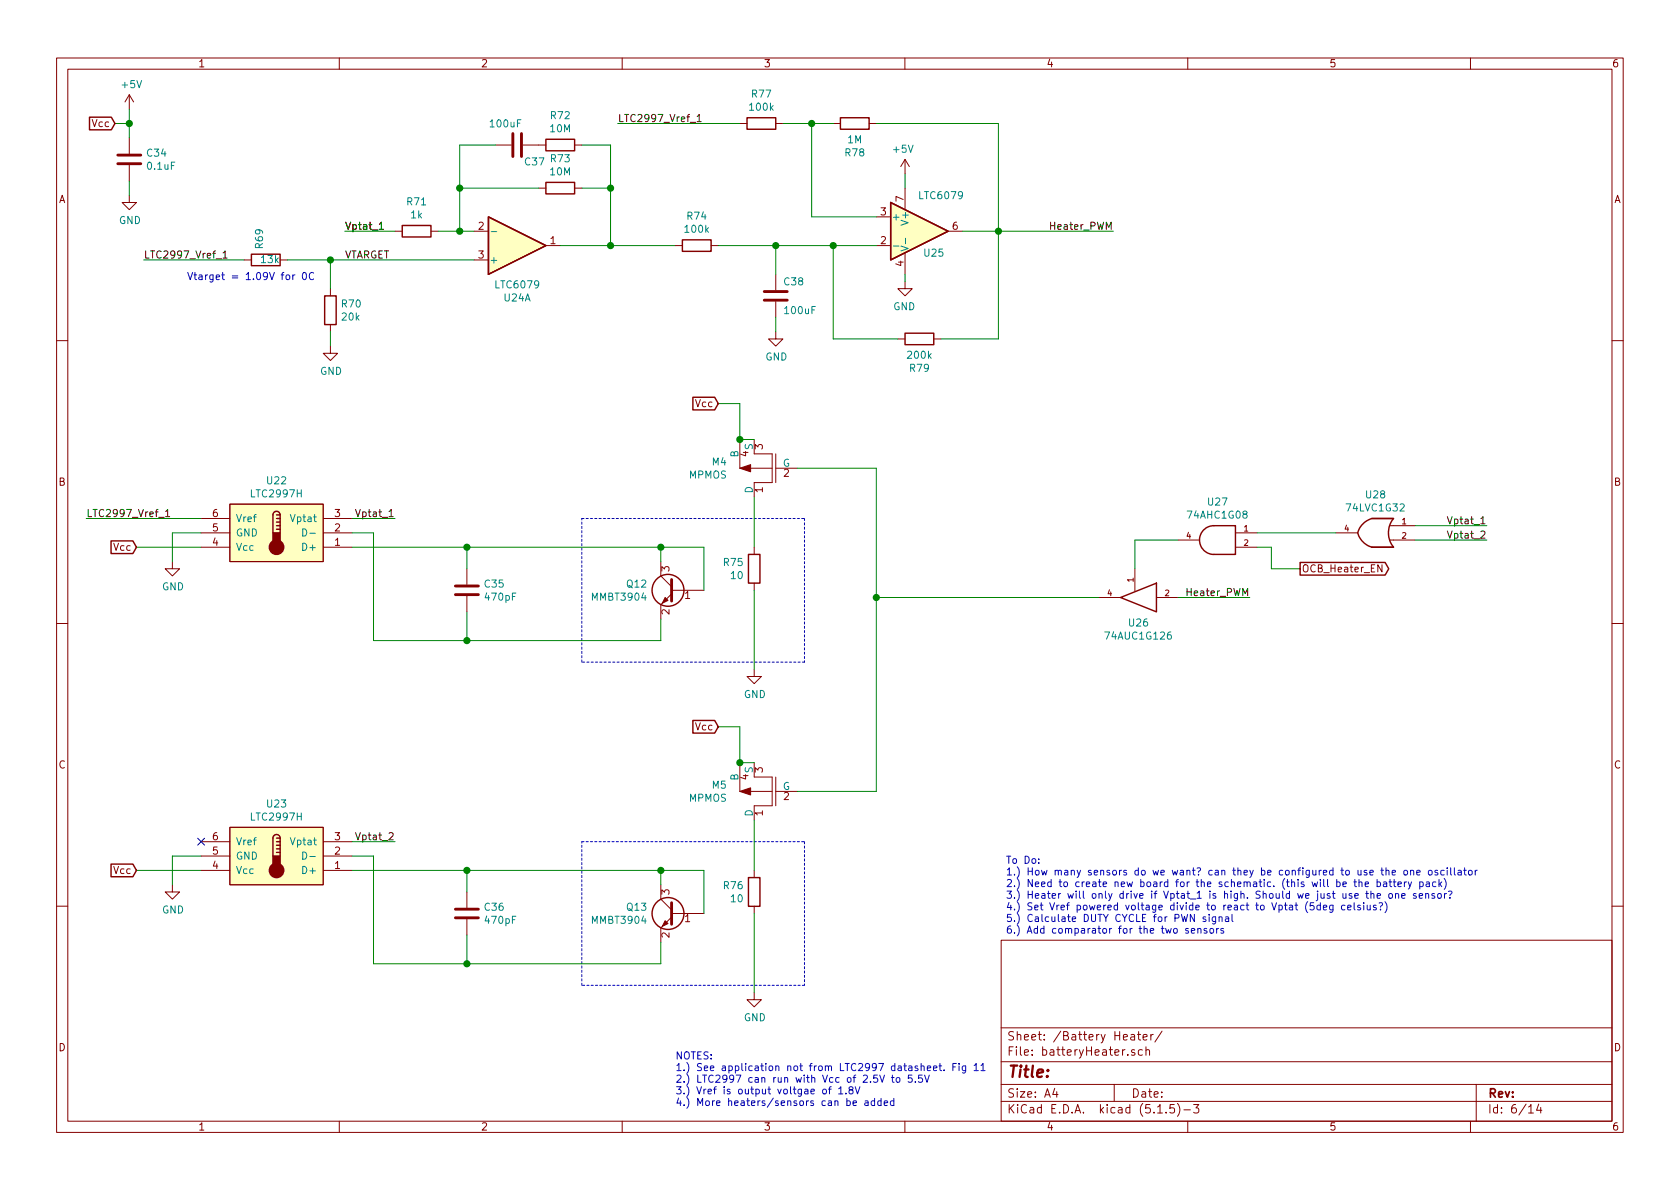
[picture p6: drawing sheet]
<svg xmlns="http://www.w3.org/2000/svg" width="297mm" height="210mm" viewBox="0 0 297 210" stroke-linecap="round" stroke-linejoin="round" font-family="sans-serif">
<g fill="none" stroke="#840000" stroke-width=".18">
<path d="M10 10.3h277v189.9h-277zM12 12.2h273v186.1h-273zM22.9 16.8v2.5M22.9 16.8l-.8 1.2M22.9 16.8l.7 1.2M60 10.3v1.9M110 10.3v1.9M160 10.3v1.9M210 10.3v1.9M260 10.3v1.9M22.9 34.5v1.3h1.2l-1.2 1.3-1.3-1.3h1.3M22.9 24.4v2.8"/>
<path d="M22.9 29.2v2.8M87.6 25.6h2.8M92.5 25.6h4M95.2 33.3h1.3M101.6 25.6h1.3M101.6 33.3h1.3M130.8 21.8h1.3M137.2 21.8h1.2M147.3 21.8h1.3M153.7 21.8h1.2M154.9 38.3h2.6M160 28.2v2.5"/>
<path d="M160 33.3v3.8M160 28.2l.8 1.3M160 28.2l-.7 1.3M43.2 46h1.2M49.5 46h1.3M58.4 51v1.3M58.4 57.4v1.3M69.8 40.9h1.3M76.2 40.9h1.3M83.8 40.9h2.6M83.8 46h2.6M96.5 43.4h2.6"/>
<path d="M119.4 43.4h1.2M125.7 43.4h1.3M137.2 58.7v1.2h1.2l-1.2 1.3-1.3-1.3h1.3M137.2 48.5v2.8M137.2 53.3v2.8M154.9 43.4h2.6M158.7 59.9h1.3M160 49.8v1.2h-1.3l1.3 1.3 1.3-1.3h-1.3M160 44.7v3.8M165.1 59.9h1.3M167.6 40.9h2.6M10 60.2h2"/>
<path d="M58.4 61.2v1.3h1.3l-1.3 1.2-1.3-1.2h1.3M130.8 77.7v5.1h5.7M133.3 77.7v2.6h3.2v5h-3.2v2.6M285 60.2h2M30.5 99.3v1.3h1.2l-1.2 1.2-1.3-1.2h1.3M35.6 94.2h5M35.6 96.8h5M35.6 91.7h5M40.6 89.1h16.5v10.2h-16.5zM57.1 94.2h5.1M57.1 96.8h5.1M57.1 91.7h5.1"/>
<path d="M116.8 99.3v2.5l1.9 2M133.3 96.8v1.2M137.2 80.3v5M137.2 82.8h3.8M208.3 95.5h3.8M218.4 94.2h3.8M218.4 96.8h3.8M236.2 94.2h3.8M244.3 99.9v1.2l-.7-1.2v1.2M245.7 95.5h4.5M245.7 93h4.5M10 110.3h2"/>
<path d="M82.5 100.6v2.8M82.5 105.4v2.8M118.7 105l-1.9 1.9v2.6M118.7 104.4h5.8M133.3 118.4v1.2h1.3l-1.3 1.3-1.2-1.3h1.2M133.3 103.1v1.3M194.3 105.7h3.8M200.7 100.6v3.9M204.5 105.7h3.8M285 110.3h2M130.8 134.9v5h5.7M133.3 134.9v2.5h3.2v5.1h-3.2v2.5"/>
<path d="M137.2 137.4v5.1M137.2 139.9h3.8M30.5 156.5v1.2h1.2l-1.2 1.3-1.3-1.3h1.3M35.6 153.9h5M35.6 151.4h5M35.6 148.8h5M40.6 146.3h16.5v10.2h-16.5zM57.1 153.9h5.1M57.1 151.4h5.1M57.1 148.8h5.1M82.5 157.7v2.8M116.8 156.5v2.5l1.9 1.9"/>
<path d="M133.3 153.9v1.3M10 160.2h2M82.5 162.6v2.7M118.7 162.2l-1.9 1.9v2.5M118.7 161.5h5.8M133.3 175.5v1.3h1.3l-1.3 1.2-1.2-1.2h1.2M133.3 160.3v1.2M177 166.3h108v32h-108zM285 160.2h2M60 198.3v1.9M110 198.3v1.9M160 198.3v1.9"/>
<path d="M177 194.8h108M177 191.8h108M177 187.8h108M177 181.8h108M186.5 192.5l-.4 1h1M186.8 193v1M197 191.8v3M200 183h.6v.9M200.6 185.7l-.3-.1-.2 .2v.2l.5 .2v.3h-.5M200.6 183.3l-.5 .1-.2 .2 .2 .3 .5-.1M201.1 182.9h.6M201.3 182.4v1.3l.4 .2"/>
<path d="M202 185.7l-.5-.1-.2 .3v.6l.2 .1 .5-.1M202.1 183.4l.7-.1v-.3l-.5-.1-.2 .2 .1 .7h.6M202.6 185.7l.2-.1 .4 .1 .1 .9M202.6 185.1v1.5M203.5 182.9v1M203.9 182.9l-.3 .1-.1 .2M204.7 196.8h.8M205.5 182.3l-1.3 2M206.2 196.7v.1M207.6 195.3h-.7l-.1 .7 .2-.1 .5 .1 .2 .2-.1 .5-.2 .1-.6-.1M208.2 195.1a1.71 1.71 0 0 1 0 2.3M209.3 196.3h1.2"/>
<path d="M210 198.3v1.9M211 195.3h1l-.5 .6 .4 .1v.7l-.2 .1-.7-.1M260 198.3v1.9M261 191.8v6.5M270.3 195.8l.4-.5v1.5M270.3 196.8h.8M272.1 195.2l-.4 1.1h.9M272.4 195.8v1"/>
</g>
<g fill="none" stroke="#840000" stroke-width=".25">
<path d="M15.8 20.7h3.9l.6 1.1-.6 1.2h-3.9zM71.1 39.9h5.1v2h-5.1zM86.4 38.3l10.1 5.1-10.1 5.1zM96.5 24.6h5.1v2.1h-5.1zM96.5 32.3h5.1v2h-5.1zM132.1 20.8h5.1v2.1h-5.1zM148.6 20.8h5.1v2.1h-5.1zM157.5 35.8l10.1 5.1-10.1 5.1zM44.4 45h5.1v2h-5.1zM57.4 52.3h2v5.1h-2zM120.6 42.4h5.1v2h-5.1zM160 58.9h5.1v2.1h-5.1z"/>
<path d="M122.5 70.3h3.9l.6 1.1-.6 1.1h-3.9zM19.6 95.7h3.9l.6 1.1-.6 1.1h-3.9zM48.9 91.7h.6M48.9 93.6h.6M48.9 93h.6M48.9 92.3h.6M48.9 91.1h.6M49.5 91.1a.63 .63 0 0 0-.6-.7 .63 .63 0 0 0-.6 .7v3.1M49.5 91.1v3.1M132.3 98h2.1v5.1h-2.1zM212.8 93.7a2.55 2.55 0 0 1 1.8-.7h3.8v5h-3.8a2.54 2.54 0 0 1-2.3-1.5 2.54 2.54 0 0 1 .5-2.8zM229.9 99.5h15l.6 1.1-.6 1.1h-15z"/>
<path d="M246.4 91.7h-3.8a3.7 3.7 0 0 0-2.5 2.5 3.7 3.7 0 0 0 2.5 2.6l3.8-.1a4 4 0 0 1 0-5M198.1 105.7l6.4-2.6v5.1zM122.5 127.4h3.9l.6 1.1-.6 1.1h-3.9zM19.6 152.8h3.9l.6 1.1-.6 1.1h-3.9zM48.9 150.7h.6M48.9 150.1h.6M48.9 149.5h.6M48.9 148.8h.6M48.9 148.2h.6M49.5 148.2a.63 .63 0 0 0-.6-.6 .63 .63 0 0 0-.6 .6v3.2M49.5 148.2v3.2M132.3 155.2h2.1v5.1h-2.1z"/>
<circle cx="118.1" cy="104.4" r="2.82"/>
<circle cx="118.1" cy="161.5" r="2.82"/>
</g>
<path d="M20.8 29h4.1M20.8 27.4h4.1M90.7 23.6v4.1M92.2 23.6v4.1M135.1 53.1h4.1M135.1 51.6h4.1M80.5 105.2h4.1M80.5 103.6h4.1M118.7 102.5v3.8M118.7 159.6v3.8M80.5 162.3h4.1M80.5 160.8h4.1" fill="none" stroke="#840000" stroke-width=".51"/>
<g fill="#ffffc2" stroke="#ffffc2" stroke-width=".18">
<path d="M242.6 96.8h3.8z"/>
<path d="M242.6 91.7h3.8z"/>
<path d="M157.5 35.8l10.1 5.1-10.1 5.1z"/>
<path d="M40.6 146.3h16.5v10.2h-16.5z"/>
<path d="M40.6 89.1h16.5v10.2h-16.5z"/>
<path d="M86.4 38.3l10.1 5.1-10.1 5.1z"/>
</g>
<path d="M86.8 41h1M158 43.5h1M159.3 43.5l1.3 .4-1.3 .5M160.1 42.1v1M53.5 93.5a.64 .64 0 0 1 .7 .7 .64 .64 0 0 1-.7 .6zM54.8 94.3h1M53.5 150.7a.64 .64 0 0 1 .7 .6 .64 .64 0 0 1-.7 .6zM54.8 151.5h1" fill="none" stroke="#008484" stroke-width=".18"/>
<g fill="#840000" stroke="#840000" stroke-width=".25">
<path d="M48.3 151.4h1.2v1.9h-1.2z"/>
<path d="M48.3 94.2h1.2v1.9h-1.2z"/>
<circle cx="48.9" cy="153.9" r="1.27"/>
<circle cx="48.9" cy="96.8" r="1.27"/>
</g>
<g fill="#840000" stroke="#840000" stroke-width=".18">
<path d="M130.8 82.8l1.9-.6v1.2z"/>
<path d="M130.8 139.9l1.9-.6v1.3z"/>
<path d="M117.6 105.7l.5 .5-1 .5z"/>
<path d="M117.6 162.8l.5 .5-1 .5z"/>
</g>
<path d="M102.9 91.7h39.3M142.2 91.7v25.4M102.9 117.1v-25.4M142.2 117.1h-39.3M102.9 148.8h39.3M142.2 148.8v25.4M102.9 174.2v-25.4M142.2 174.2h-39.3" fill="none" stroke="#0000c2" stroke-width=".18" stroke-dasharray=".4 .4"/>
<g fill="none" stroke="#008400" stroke-width=".18">
<path d="M22.9 19.3v5.1M20.3 21.8h2.6M22.9 32v2.5M81.3 33.3h13.9M87.6 25.6h-6.3v15.3M102.9 33.3h5M102.9 25.6h5v17.8M109.2 21.8h21.6M138.4 21.8h8.9M143.5 21.8v16.5h11.4M154.9 21.8h21.6v38.1h-10.1M160 30.7v2.6"/>
<path d="M25.4 46h17.8M50.8 46h33M58.4 46v5M58.4 58.7v2.5M61 40.9h8.8M77.5 40.9h6.3M99.1 43.4h20.3M127 43.4h27.9M137.2 43.4v5.1M137.2 56.1v2.6M147.3 43.4v16.5h11.4M160 48.5v1.3"/>
<path d="M170.2 40.9h26.6M127 71.4h3.8v6.3h2.5M15.2 91.7h20.4M24.1 96.8h11.5M35.6 94.2h-5.1v5.1M62.2 94.2h3.8v19.1h50.8v-3.8M62.2 91.7h7.6M62.2 96.8h62.3v7.6M82.5 96.8v3.8M116.8 96.8v2.5M133.3 87.9v8.9M141 82.8h13.9v57.1h-13.9"/>
<path d="M208.3 95.5h-7.6v5.1M222.2 96.8h2.6v3.8h5.1M222.2 94.2h14M250.2 95.5h12.7M250.2 93h12.7M82.5 108.2v5.1M133.3 104.4v14M154.9 105.7h39.4M208.3 105.7h12.7M127 128.5h3.8v6.4h2.5M24.1 153.9h11.5M35.6 151.4h-5.1v5.1"/>
<path d="M62.2 151.4h3.8v19h50.8v-3.8M62.2 153.9h62.3v7.6M62.2 148.8h7.6M82.5 153.9v3.8M116.8 153.9v2.6M133.3 145v8.9M82.5 165.3v5.1M133.3 161.5v14"/>
</g>
<g fill="none" stroke="#000" stroke-width=".18">
<path d="M67.1 39.6l.3-.3v1.3M122 21.6h1M123.3 20.6l.3-.4v1.3M123.3 21.5h.7M38.2 45.8h1M39.4 44.7l.4-.3v1.2M39.4 45.6h.8M67.1 40.6h.7M28.1 91.5h.9M29.3 90.4l.3-.3v1.3M29.3 91.4h.7M62.9 90.1l.4 1.3 .4-1.3"/>
<path d="M255.9 93.9l.4 1.3 .4-1.3M255.9 91.4l.4 1.2 .4-1.2M62.9 147.2l.4 1.3 .4-1.3"/>
</g>
<g fill="none" stroke="#0000c2" stroke-width=".18">
<path d="M50.7 48.7l.3-.1 .2 .2-.1 .6h-.3l-.2-.1zM51.8 48.6v.8M52.1 48.6l-.3 .2M53.6 48.3l.2-.1a.69 .69 0 0 1 .4 .6 .69 .69 0 0 1-.4 .6l-.3-.2v-.2zM55.4 48.3a.5 .5 0 0 0-.6 0 .5 .5 0 0 0-.1 .6 .45 .45 0 0 0 .2 .5 .45 .45 0 0 0 .5-.1M183.7 152.5v.2M183.7 151.9v.1M232.3 159.6h-.6l-.1 .6 .5-.1 .3 .3v.3l-.3 .2-.5-.1M233.5 159.6v1.3M239.4 156h.5M239.4 159.6v1.1l.2 .2M239.5 155.5v1.1l.4 .2"/>
<path d="M239.5 158.4l.7-.1-.1-.2-.4-.1-.2 .2 .1 .6h.5M240.3 156.1l.2-.1h.3v.8M240.3 155.5v1.3M241.1 159.6v.2M241.4 156.4l.6-.1-.1-.3h-.3l-.2 .1v.6h.5M241.5 158h.5M241.7 157.6v1.1l.3 .1M242.4 158.1l.2-.1 .3 .1v.7M242.4 157.6v1.2M243.5 156h.3l.3 .2-.1 .5h-.5M243.5 158.4l.6-.1-.1-.2-.3-.1-.2 .2v.6h.5M243.5 155.5v1.3"/>
<path d="M243.8 159.7l.5-.1 .1 .2-.3 .6M244.1 153.9h.5M244.3 153.5v1.1l.3 .1M244.6 156h.5l.1 .8M244.9 159.5a1.47 1.47 0 0 1 0 1.9M245.1 154l.1-.1h.3l.1 .8M245.1 153.5v1.2M245.2 156.3h-.4l-.2 .2v.2h.6M245.6 158.1l.2-.1 .4 .1v.5l-.1 .2h-.3l-.2-.1zM245.6 156h.5M245.8 155.5v1.1l.3 .2M246.2 154.3l.5-.1v-.3h-.4l-.1 .2v.6h.5"/>
<path d="M246.3 156h.5M246.5 155.5v1.1l.3 .2M246.7 158.1l.2-.1 .3 .1 .1 .7M246.7 158v.8M247.2 156.4l.6-.1-.1-.3h-.4l-.1 .1v.6h.5M247.8 158.4l.6-.1v-.2l-.4-.1-.2 .2 .1 .6h.5M248.3 153.9h.3l.3 .2-.2 .6h-.3l-.1-.1zM248.3 156v.8M248.7 156l-.4 .2M249 156l.3 .8M249.4 154l.2-.1h.3l.1 .8M249.4 153.9v.8"/>
<path d="M249.6 156l-.4 1.1-.2 .1M250.4 158.1l-.3-.1-.2 .2 .1 .2 .4 .1v.3h-.5M250.5 154.3l.6-.1-.1-.3h-.3l-.2 .2v.6h.5M250.9 158.4l.6-.1v-.2l-.4-.1-.2 .2 .1 .6h.5M251 156h.4l.2 .2-.1 .5h-.5M251 156v1.2M252.1 158.1l.1-.1 .4 .1v.7M252.1 158v.8M252.2 156h.5v.8M252.6 154l.2-.1 .4 .1v.5l-.1 .2h-.3l-.2-.1zM252.7 156.3h-.4l-.2 .2 .2 .3 .4-.1M253.6 158.1l-.3-.1-.1 .2v.2l.4 .1v.3h-.4"/>
<path d="M253.9 156h-.4l-.2 .2 .1 .5h.5M254.2 153.9h-.3l-.2 .2 .1 .1 .4 .2v.3h-.5M254.3 158.1l.3-.1 .2 .1-.1 .7h-.3l-.2-.2zM254.4 155.5v1.3M254.6 156.3l.3 .5M254.9 156l-.5 .4M255.3 153.9h-.3l-.3 .2 .1 .6h.5M255.3 155.3a1.47 1.47 0 0 1 0 2M255.4 158v.8M255.8 158l-.4 .2M255.9 153.5v.1M255.9 153.9v.8"/>
<path d="M256.1 157.7l.4-.1 .2 .2-.3 .6M256.4 158.7v.1M256.5 153.5v1.1l.2 .1M257.1 153.5v1.1l.2 .1M257.8 153.9h.5l.1 .8M258.4 154.2h-.5l-.1 .2v.3h.6M258.8 153.9h.5M259 153.5v1.1l.3 .1M259.7 153.9h.3l.3 .2-.1 .6h-.3l-.2-.1zM260.8 153.9v.8M261.2 153.9l-.4 .2M210.1 164.2h-.3l-.2 .2 .1 .1 .4 .2v.3h-.5"/>
<path d="M210.6 164.6l.7-.1-.1-.3h-.4l-.2 .2 .1 .6h.5M211.8 164.3l.2-.1h.3v.8M211.8 164.2v.8M213.2 162.2l-.3-.1-.2 .2 .1 .2 .4 .1v.3h-.5M213.4 164.2h-.3l-.2 .2v.1l.5 .2v.3h-.5M213.8 162.1v.9M214 164.2h.3l.3 .2-.1 .6h-.4l-.1-.1zM214.9 162.1v1.2l-.2 .1-.3-.1M214.9 162.2l-.3-.1-.3 .3 .2 .5h.4M215.1 164.2v.8M215.5 164.2l-.4 .2M215.5 162.2l.2-.1 .3 .1 .1 .8"/>
<path d="M215.5 162.1v.9M216.3 164.2h-.3l-.2 .2 .1 .1 .4 .2v.3h-.5M216.7 162.2h.5v.8M217.2 162.4l-.4 .1-.2 .2 .1 .2h.5M217.8 161.7v1.1l.2 .2M233.5 160.1h-.4l-.3 .2 .2 .6h.5M234 160.5l.6-.1-.1-.3h-.3l-.2 .1v.7h.5M235.7 160.1v1l-.3 .2h-.3M235.7 160.1h-.4l-.2 .2 .1 .6h.5M237.8 160.1h-.4l-.2 .2 .1 .6h.5M238.3 160.5l.6-.1-.1-.3h-.3l-.2 .1v.7h.5M240.5 160.1h-.3l-.2 .1 .1 .2 .4 .1v.4h-.5"/>
<path d="M241.1 160.1v.8M241.7 160.1l.1 .8h.3l.2-.1M242.3 160.1v.8M243.3 160.1h-.3l-.2 .1 .1 .2 .4 .1v.4h-.5M244.1 160.8v.1M145.6 192.7l.3-.1 .2 .2-.1 .6h-.3l-.3-.2zM146.5 192.6h.5M147 192.2l-.3 .1v1.1M148.3 192.5l.4-.3v1.2M148.3 193.4h.7M149.6 193.3v.1M150.3 192.7l-.1-.1v-.3l.4-.1 .2 .1v.3l-.6 .2-.1 .2v.2l.2 .2h.3l.2-.2v-.4l-.2-.1"/>
<path d="M150.8 195.1l.6-.1v-.3h-.4l-.2 .1 .1 .6h.5M151.2 192.2l.4 1.2 .4-1.2M153 194.7h.4l.1 .8M153.5 195h-.4l-.2 .2 .2 .3 .4-.1M154.6 194.7h-.3l-.3 .2 .2 .5h.4M154.6 194.2v1.3M155.5 190.1l.5 1.3 .4-1.3M155.8 194.7h-.4l-.2 .2 .1 .5h.5M155.8 194.2v1.3M156.3 195.1l.6-.1v-.3h-.4l-.2 .1 .1 .6h.5M157.6 190.5h.5M157.8 190.1v1.1l.3 .2"/>
<path d="M158 194.7h-.3l-.3 .2 .2 .5h.4M158 194.2v1.3M158.6 190.6l.3-.1 .2 .2-.1 .6-.3 .1-.3-.2zM161.2 190.1h-.6v.6l.2-.1 .4 .1v.6l-.1 .1-.5-.1M161.8 191.3v.1M162.9 188.6l.1-.1h.3l.1 .8M163 190.1h-.6v.6l.5-.1 .2 .2v.4l-.2 .2-.5-.1M163.5 190.1l.4 1.3 .4-1.3M164 188.9l.6-.1-.1-.3h-.4l-.1 .2v.6h.5M165 188.9l.7-.1-.1-.3h-.4l-.2 .2 .1 .6h.5M166 188.5h.5M166.2 188.1v1l.3 .2"/>
<path d="M166.9 189.2v.1M168.5 188.7h.4M169.1 188.1h-.6v1.2M169.6 188.1v.1M169.6 188.5v.8M170.7 188.5v1l-.2 .3-.3-.1M170.7 188.5h-.3l-.3 .2 .2 .6h.4M172.2 188.4l.4-.3v1.2M172.2 189.3h.8M173.5 188.4l.3-.3v1.2M173.5 189.3h.7"/>
</g>
<g fill="#008400" stroke="#008400" stroke-width=".25">
<circle cx="176.5" cy="40.9" r=".51"/>
<circle cx="82.6" cy="113.3" r=".51"/>
<circle cx="137.2" cy="43.4" r=".51"/>
<circle cx="22.9" cy="21.8" r=".51"/>
<circle cx="82.6" cy="170.4" r=".51"/>
<circle cx="147.3" cy="43.4" r=".51"/>
<circle cx="154.9" cy="105.7" r=".51"/>
<circle cx="143.5" cy="21.8" r=".51"/>
<circle cx="130.8" cy="134.9" r=".51"/>
<circle cx="130.8" cy="77.7" r=".51"/>
<circle cx="58.4" cy="46" r=".51"/>
<circle cx="108" cy="43.4" r=".51"/>
<circle cx="82.6" cy="153.9" r=".51"/>
<circle cx="82.6" cy="96.8" r=".51"/>
<circle cx="81.3" cy="40.9" r=".51"/>
<circle cx="116.8" cy="153.9" r=".51"/>
<circle cx="116.8" cy="96.8" r=".51"/>
<circle cx="108" cy="33.3" r=".51"/>
<circle cx="81.3" cy="33.3" r=".51"/>
</g>
<path d="M35 148.2l1.2 1.2M36.2 148.2l-1.2 1.2" fill="none" stroke="#000084" stroke-width=".18"/>
<text font-size="2.8" fill="#840000" x="178" y="190.5">Title:</text>
<g font-size="2.1" fill="#840000">
<text x="178" y="184">Sheet: /Battery Heater/</text>
<text x="178" y="186.7">File: batteryHeater.sch</text>
<text x="178" y="196.9">KiCad E.D.A. kicad (5.1.5)-3</text>
<text x="178" y="194.1">Size: A4</text>
<text x="200" y="194.1">Date:</text>
<text x="263" y="194.1">Rev:</text>
<text x="263" y="196.9">Id: 6/14</text>
</g>
<g font-size="1.8" fill="#840000">
<text x="35" y="11.9">1</text>
<text x="85" y="11.9">2</text>
<text x="135" y="11.9">3</text>
<text x="185" y="11.9">4</text>
<text x="235" y="11.9">5</text>
<text x="285" y="11.9">6</text>
<text x="16.4" y="22.5">Vcc</text>
<text x="10.4" y="35.9">A</text>
<text x="159.8" y="35.7" transform="rotate(-90 159.8 35.7)">7</text>
<text x="285.4" y="35.9">A</text>
<text x="84.6" y="40.6">2</text>
<text x="155.7" y="38.1">3</text>
<text x="168.4" y="40.6">6</text>
<text x="84.6" y="45.7">3</text>
<text x="97.3" y="43.2">1</text>
<text x="155.7" y="43.2">2</text>
<text x="159.8" y="47.1" transform="rotate(-90 159.8 47.1)">4</text>
<text x="123.1" y="72">Vcc</text>
<text x="132.3" y="80.7" transform="rotate(-90 132.3 80.7)">4</text>
<text x="134.9" y="79.5" transform="rotate(-90 134.9 79.5)">3</text>
<text x="10.4" y="85.9">B</text>
<text x="134.9" y="87.1" transform="rotate(-90 134.9 87.1)">1</text>
<text x="138.6" y="84.3">2</text>
<text x="285.4" y="85.9">B</text>
<text x="37.6" y="94">5</text>
<text x="37.6" y="91.4">6</text>
<text x="59.2" y="94">2</text>
<text x="59.2" y="91.4">3</text>
<text x="20.2" y="97.4">Vcc</text>
<text x="37.6" y="96.5">4</text>
<text x="59.2" y="96.5">1</text>
<text x="118.4" y="101.1" transform="rotate(-90 118.4 101.1)">3</text>
<text x="230.1" y="101.2">OCB_Heater_EN</text>
<text x="121.1" y="105.9">1</text>
<text x="118.4" y="108.7" transform="rotate(-90 118.4 108.7)">2</text>
<text x="123.1" y="129.2">Vcc</text>
<text x="10.4" y="135.9">C</text>
<text x="132.3" y="137.9" transform="rotate(-90 132.3 137.9)">4</text>
<text x="134.9" y="136.6" transform="rotate(-90 134.9 136.6)">3</text>
<text x="285.4" y="135.9">C</text>
<text x="138.6" y="141.5">2</text>
<text x="37.6" y="148.6">6</text>
<text x="59.2" y="148.6">3</text>
<text x="134.9" y="144.2" transform="rotate(-90 134.9 144.2)">1</text>
<text x="20.2" y="154.6">Vcc</text>
<text x="37.6" y="153.7">4</text>
<text x="37.6" y="151.1">5</text>
<text x="59.2" y="153.7">1</text>
<text x="59.2" y="151.1">2</text>
<text x="118.4" y="158.2" transform="rotate(-90 118.4 158.2)">3</text>
<text x="118.4" y="165.8" transform="rotate(-90 118.4 165.8)">2</text>
<text x="121.1" y="163.1">1</text>
<text x="10.4" y="185.9">D</text>
<text x="285.4" y="185.9">D</text>
<text x="35" y="199.9">1</text>
<text x="85" y="199.9">2</text>
<text x="135" y="199.9">3</text>
<text x="185" y="199.9">4</text>
<text x="235" y="199.9">5</text>
<text x="285" y="199.9">6</text>
</g>
<g font-size="1.8" fill="#008484">
<text x="21.6" y="15.6">+5V</text>
<text x="133" y="17.3">R77</text>
<text x="86.8" y="22.5">100uF</text>
<text x="97.4" y="23.4">10M</text>
<text x="97.4" y="21.1">R72</text>
<text x="132.7" y="19.6">100k</text>
<text x="26.1" y="27.7">C34</text>
<text x="92.9" y="29.3">C37</text>
<text x="97.4" y="28.7">R73</text>
<text x="149.5" y="27.7">R78</text>
<text x="149.9" y="25.3">1M</text>
<text x="158" y="27">+5V</text>
<text x="26.2" y="30">0.1uF</text>
<text x="97.4" y="31">10M</text>
<text x="162.7" y="35.2">LTC6079</text>
<text x="21" y="39.6">GND</text>
<text x="72" y="36.3">R71</text>
<text x="72.7" y="38.6">1k</text>
<text x="121.2" y="41.2">100k</text>
<text x="121.6" y="38.9">R74</text>
<text x="157.6" y="39">+</text>
<text x="160.7" y="39.4" transform="rotate(-90 160.7 39.4)">V+</text>
<text x="46.3" y="46.5">13k</text>
<text x="46.5" y="43.9" transform="rotate(-90 46.5 43.9)">R69</text>
<text x="86.5" y="46.6">+</text>
<text x="163.5" y="45.4">U25</text>
<text x="87.8" y="51">LTC6079</text>
<text x="89.2" y="53.3">U24A</text>
<text x="138.7" y="50.5">C38</text>
<text x="60.5" y="54.4">R70</text>
<text x="60.5" y="56.7">20k</text>
<text x="138.9" y="55.5">100uF</text>
<text x="157.9" y="54.9">GND</text>
<text x="135.3" y="63.7">GND</text>
<text x="160.6" y="63.4">200k</text>
<text x="160.9" y="65.8">R79</text>
<text x="56.6" y="66.3">GND</text>
<text x="126" y="82.3">M4</text>
<text x="130.6" y="80.9" transform="rotate(-90 130.6 80.9)">B</text>
<text x="133.1" y="79.6" transform="rotate(-90 133.1 79.6)">S</text>
<text x="138.4" y="82.5">G</text>
<text x="44.6" y="88">LTC2997H</text>
<text x="47.3" y="85.6">U22</text>
<text x="121.8" y="84.6">MPMOS</text>
<text x="133.1" y="87.2" transform="rotate(-90 133.1 87.2)">D</text>
<text x="213.6" y="89.4">U27</text>
<text x="241.6" y="88.1">U28</text>
<text x="41.7" y="94.9">GND</text>
<text x="41.7" y="92.3">Vref</text>
<text x="51.7" y="92.3">Vptat</text>
<text x="210.2" y="91.7">74AHC1G08</text>
<text x="238.3" y="90.4">74LVC1G32</text>
<text x="41.7" y="97.4">Vcc</text>
<text x="53.8" y="97.4">D+</text>
<text x="128" y="100.1">R75</text>
<text x="28.7" y="104.4">GND</text>
<text x="85.8" y="103.9">C35</text>
<text x="85.9" y="106.2">470pF</text>
<text x="104.8" y="106.2">MMBT3904</text>
<text x="110.9" y="103.9">Q12</text>
<text x="129.3" y="102.4">10</text>
<text x="195.7" y="113.1">74AUC1G126</text>
<text x="199.7" y="110.8">U26</text>
<text x="131.5" y="123.4">GND</text>
<text x="133.1" y="136.7" transform="rotate(-90 133.1 136.7)">S</text>
<text x="47.3" y="142.8">U23</text>
<text x="121.8" y="141.8">MPMOS</text>
<text x="126" y="139.5">M5</text>
<text x="130.6" y="138" transform="rotate(-90 130.6 138)">B</text>
<text x="138.4" y="139.7">G</text>
<text x="41.7" y="149.5">Vref</text>
<text x="44.6" y="145.1">LTC2997H</text>
<text x="51.7" y="149.5">Vptat</text>
<text x="133.1" y="144.4" transform="rotate(-90 133.1 144.4)">D</text>
<text x="41.7" y="154.6">Vcc</text>
<text x="41.7" y="152">GND</text>
<text x="53.8" y="154.6">D+</text>
<text x="28.7" y="161.5">GND</text>
<text x="85.8" y="161.1">C36</text>
<text x="110.9" y="161.1">Q13</text>
<text x="128" y="157.2">R76</text>
<text x="129.3" y="159.6">10</text>
<text x="85.9" y="163.4">470pF</text>
<text x="104.8" y="163.4">MMBT3904</text>
<text x="131.5" y="180.6">GND</text>
</g>
<g font-size="1.8">
<text x="109.2" y="21.6">LTC2997_Vref_1</text>
<text x="61" y="40.6">Vptat_1</text>
<text x="186" y="40.6">Heater_PWM</text>
<text x="25.4" y="45.7">LTC2997_Vref_1</text>
<text x="61" y="45.7">VTARGET</text>
<text x="15.2" y="91.4">LTC2997_Vref_1</text>
<text x="63.4" y="91.4">Vptat_1</text>
<text x="256.5" y="95.2">Vptat_2</text>
<text x="256.5" y="92.7">Vptat_1</text>
<text x="210.2" y="105.4">Heater_PWM</text>
<text x="63.4" y="148.6">Vptat_2</text>
</g>
<g font-size="1.8" fill="#0000c2">
<text x="33" y="49.5">Vtarget = 1.09V for 0C</text>
<text x="177.8" y="152.7">To Do:</text>
<text x="177.8" y="154.8">1.) How many sensors do we want? can they be configured to use the one oscillator</text>
<text x="177.8" y="156.9">2.) Need to create new board for the schematic. (this will be the battery pack)</text>
<text x="177.8" y="158.9">3.) Heater will only drive if Vptat_1 is high. Should we just use the one sensor?</text>
<text x="177.8" y="161">4.) Set Vref powered voltage divide to react to Vptat (5deg celsius?)</text>
<text x="177.8" y="163">5.) Calculate DUTY CYCLE for PWN signal</text>
<text x="177.8" y="165.1">6.) Add comparator for the two sensors</text>
<text x="119.4" y="187.3">NOTES:</text>
<text x="119.4" y="189.4">1.) See application not from LTC2997 datasheet. Fig 11</text>
<text x="119.4" y="191.5">2.) LTC2997 can run with Vcc of 2.5V to 5.5V</text>
<text x="119.4" y="193.5">3.) Vref is output voltgae of 1.8V</text>
<text x="119.4" y="195.6">4.) More heaters/sensors can be added</text>
</g>
<g font-size="1.4" fill="#840000">
<text x="209.8" y="95.2">4</text>
<text x="220" y="94">1</text>
<text x="237.7" y="94">4</text>
<text x="247.9" y="92.7">1</text>
<text x="247.9" y="95.2">2</text>
<text x="220" y="96.5">2</text>
<text x="195.8" y="105.4">4</text>
<text x="200.4" y="102.9" transform="rotate(-90 200.4 102.9)">1</text>
<text x="206" y="105.4">2</text>
</g>
</svg>
